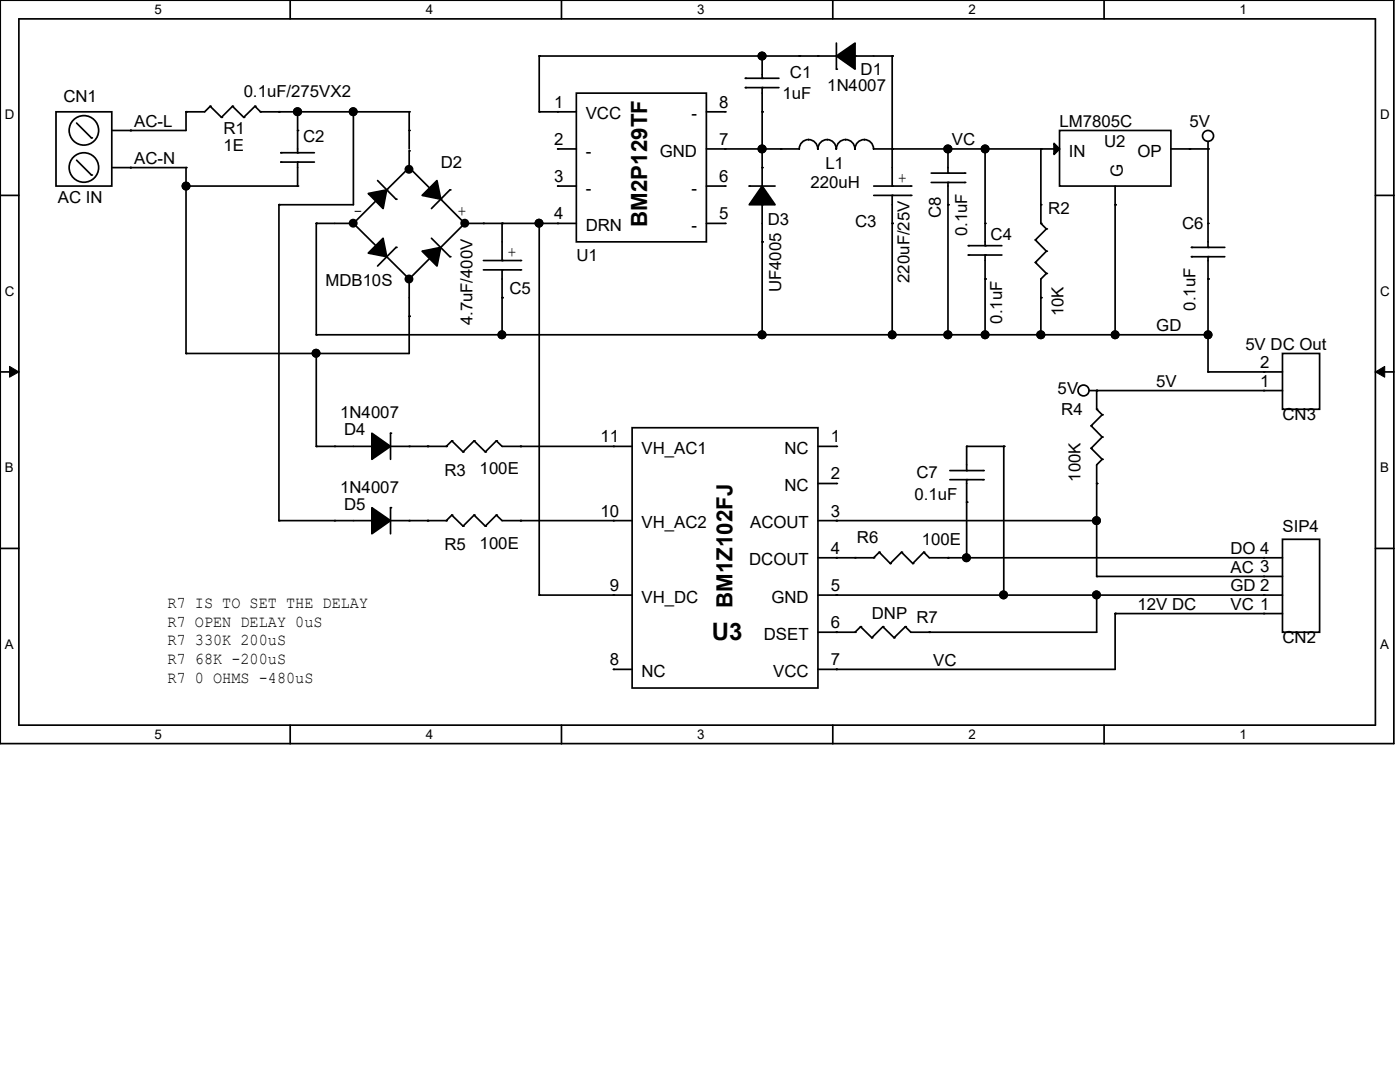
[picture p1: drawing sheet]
<svg xmlns="http://www.w3.org/2000/svg" width="279mm" height="216mm" viewBox="0 0 279 216" stroke-linecap="round" stroke-linejoin="round" font-family="sans-serif">
<path d="M0 0h278.2v148.4h-278.2zM3.8 3.8h270.7v140.9h-270.7z" fill="none" stroke="#000" stroke-width=".34"/>
<g fill="#fff">
<path d="M30.8 .4h1.5v2.9h-1.5z"/>
<path d="M30.8 145.1h1.5v2.9h-1.5z"/>
</g>
<path d="M57.9 0v3.8M57.9 144.7v3.7" fill="none" stroke="#000" stroke-width=".34"/>
<g fill="#fff">
<path d="M85 .4h1.4v2.9h-1.4z"/>
<path d="M85 145.1h1.4v2.9h-1.4z"/>
</g>
<path d="M112.1 0v3.8M112.1 144.7v3.7" fill="none" stroke="#000" stroke-width=".34"/>
<g fill="#fff">
<path d="M139.1 .4h1.4v2.9h-1.4z"/>
<path d="M139.1 145.1h1.4v2.9h-1.4z"/>
</g>
<path d="M166.2 0v3.8M166.2 144.7v3.7" fill="none" stroke="#000" stroke-width=".34"/>
<g fill="#fff">
<path d="M193.3 .4h1.4v2.9h-1.4z"/>
<path d="M193.3 145.1h1.4v2.9h-1.4z"/>
</g>
<path d="M220.3 0v3.8M220.3 144.7v3.7" fill="none" stroke="#000" stroke-width=".34"/>
<g fill="#fff">
<path d="M247.4 .4h1.4v2.9h-1.4z"/>
<path d="M247.4 145.1h1.4v2.9h-1.4z"/>
<path d="M1 21.4h1.9v2.9h-1.9z"/>
<path d="M275.4 21.4h1.9v2.9h-1.9z"/>
<path d="M1 56.6h1.9v2.9h-1.9z"/>
<path d="M275.4 56.6h1.9v2.9h-1.9z"/>
</g>
<path d="M0 39h3.8M274.5 39h3.7" fill="none" stroke="#000" stroke-width=".34"/>
<g fill="#fff">
<path d="M1 91.8h1.7v2.9h-1.7z"/>
<path d="M275.4 91.8h1.8v2.9h-1.8z"/>
</g>
<path d="M0 74.2h3.8M274.5 74.2h3.7" fill="none" stroke="#000" stroke-width=".34"/>
<path d="M1.9 73.1l1.9 1.1-1.9 1.1zM274.5 74.2l1.9-1.1v2.2z" fill="#000" stroke="#000" stroke-width=".2"/>
<g fill="#fff">
<path d="M1 127h1.7v3h-1.7z"/>
<path d="M275.4 127h1.8v3h-1.8z"/>
</g>
<g fill="none" stroke="#000" stroke-width=".34">
<path d="M115 18.6h26v29.7h-26zM148.8 17.5h6.6M148.8 15.6h6.6M152.1 11.2v4.4M152.1 17.5v19.6M166.9 11.2h-59.3v11.1h7.4M166.9 8.6v5.2M170.6 11.2h7.5v25.9M11.2 22.3h11.1v14.8h-11.1zM15.3 24.6l2.9 2.9M15.3 32l2.9 2.9M22.3 26h14.8v-3.7h3.8l1.1-1.1 2.2 2.2 2.2-2.2 2.2 2.2 2.3-2.2 1.1 1.1h29.7v7.4"/>
<path d="M22.3 33.4h14.8v37.1h44.6v-14.8M56 32.3h6.7M56 30.5h6.7M59.4 22.3v8.2M59.4 32.3v4.8h-22.3M70.5 22.3v18.6h-14.8v63h18.5M75.4 39.8l-4.9 4.8 4.9 4.8M75.4 36l3.6 3.8M77.2 37.9l4.5-4.5 4.4 4.5M81.7 30.1v3.7M88 39.8l4.8 4.8M89.8 37.9l-3.7 3.7"/>
<path d="M111.3 29.7h3.7M111.3 37.1h3.7M141 29.7h18.5a1.84 1.84 0 0 1 1.9-1.8 1.84 1.84 0 0 1 1.8 1.8M141 22.3h3.7M141 37.1h3.7M149.5 37.1h5.2M166.9 29.7a1.83 1.83 0 0 0-1.8-1.8 1.84 1.84 0 0 0-1.9 1.8M170.6 29.7a1.84 1.84 0 0 0-1.8-1.8 1.84 1.84 0 0 0-1.9 1.8M174.3 29.7a1.84 1.84 0 0 0-1.8-1.8 1.84 1.84 0 0 0-1.9 1.8M174.4 29.7h37.1M174.4 37.1h7.4M174.4 39h7.4"/>
<path d="M178.1 39v27.8M185.8 34.5h6.7M185.8 36.4h6.7M189.2 29.7v4.8M189.2 36.4v30.4M196.6 29.7v19.3M207.7 29.7v14.9l1.1 1.1-2.2 2.2 2.2 2.2-2.2 2.3 2.2 2.2-1.1 1.1v11.1M211.5 26h22.2v11.1h-22.2zM222.5 37.1v29.7M233.7 29.7h7.4M241.1 28.2v21.2M70.9 44.6h-7.8v22.2h178"/>
<path d="M77.2 51.2l4.5 4.5M79 49.4l-3.6 3.7M86.1 47.5l3.7 3.7M86.1 51.2l-4.4 4.5M92.8 44.6h22.2M92.8 44.6l-4.8 4.8M96.5 52h7.4M96.5 53.8h7.4M100.2 44.6v7.4M100.2 53.8v13M107.6 44.6v74.1h18.6M141 44.6h3.7"/>
<path d="M152.1 40.9v25.9M193.3 50.9h6.6M193.3 49h6.6M196.6 50.9v15.9M237.8 49.4h6.6M237.8 51.2h6.6M241.1 51.2v23h14.8M63.1 70.5v18.6h11.1M217.4 77.9h38.5M218.9 77.9v3.8l1.1 1.1-2.2 2.2 2.2 2.2-2.2 2.3 2.2 2.2-1.1 1.1v22.2h37M255.9 70.5h7.5v11.2h-7.5zM77.9 89.1h11.2l1.1-1.1 2.2 2.2 2.2-2.2 2.3 2.2 2.2-2.2 1.1 1.1h26"/>
<path d="M77.9 86.4v5.3M126.2 85.3h37v52h-37zM163.2 89.1h3.7M163.2 96.5h3.7M189.6 93.9h6.6M189.6 95.7h6.6M192.9 93.9v-4.8h7.4v29.6M192.9 95.7v15.6M0 109.4h3.8M77.9 103.9h11.2l1.1-1.1 2.2 2.2 2.2-2.2 2.3 2.2 2.2-2.2 1.1 1.1h26M77.9 101.3v5.2M163.2 103.9h55.7"/>
<path d="M163.2 118.7h92.7M163.2 111.3h11.2l1.1-1.1 2.2 2.2 2.2-2.2 2.3 2.2 2.2-2.2 1.1 1.1h70.4M218.9 118.7v7.5h-37.1l-1.1-1.1-2.3 2.2-2.2-2.2-2.2 2.2-2.3-2.2-1.1 1.1h-7.4M255.9 107.6h7.5v18.6h-7.5zM274.5 109.4h3.7M122.4 133.6h3.8M255.9 122.4h-33.4v11.2h-59.3"/>
<circle cx="16.7" cy="26" r="2.94"/>
<circle cx="16.7" cy="33.4" r="2.94"/>
<circle cx="241.1" cy="27.1" r="1.09"/>
<circle cx="216.2" cy="77.9" r="1.09"/>
</g>
<g fill="#000">
<circle cx="107.6" cy="11.2" r=".17"/>
<circle cx="148.8" cy="17.5" r=".17"/>
<circle cx="148.8" cy="15.6" r=".17"/>
<circle cx="152.1" cy="17.5" r=".17"/>
<circle cx="152.1" cy="11.2" r=".17"/>
<circle cx="152.1" cy="15.6" r=".17"/>
<circle cx="159.5" cy="11.2" r=".17"/>
<circle cx="163.2" cy="11.2" r=".17"/>
<circle cx="166.9" cy="13.8" r=".17"/>
<circle cx="170.6" cy="11.2" r=".17"/>
<circle cx="178.1" cy="11.2" r=".17"/>
<circle cx="18.2" cy="27.5" r=".17"/>
<circle cx="18.2" cy="34.9" r=".17"/>
<circle cx="26" cy="33.4" r=".17"/>
<circle cx="26" cy="26" r=".17"/>
<circle cx="37.1" cy="37.1" r=".17"/>
<circle cx="37.1" cy="33.4" r=".17"/>
<circle cx="37.1" cy="22.3" r=".17"/>
<circle cx="42" cy="21.2" r=".17"/>
<circle cx="44.2" cy="23.4" r=".17"/>
<circle cx="46.4" cy="21.2" r=".17"/>
<circle cx="48.6" cy="23.4" r=".17"/>
<circle cx="50.9" cy="21.2" r=".17"/>
<circle cx="52" cy="22.3" r=".17"/>
<circle cx="55.7" cy="22.3" r=".17"/>
<circle cx="56" cy="30.5" r=".17"/>
<circle cx="56" cy="32.3" r=".17"/>
<circle cx="59.4" cy="22.3" r=".17"/>
<circle cx="59.4" cy="32.3" r=".17"/>
<circle cx="59.4" cy="26" r=".17"/>
<circle cx="59.4" cy="37.1" r=".17"/>
<circle cx="59.4" cy="30.5" r=".17"/>
<circle cx="70.5" cy="22.3" r=".17"/>
<circle cx="77.2" cy="37.9" r=".17"/>
<circle cx="79" cy="39.8" r=".17"/>
<circle cx="81.7" cy="22.3" r=".17"/>
<circle cx="81.7" cy="33.4" r=".17"/>
<circle cx="81.7" cy="30.1" r=".17"/>
<circle cx="81.7" cy="26" r=".17"/>
<circle cx="88" cy="39.8" r=".17"/>
<circle cx="89.8" cy="37.9" r=".17"/>
<circle cx="107.6" cy="22.3" r=".17"/>
<circle cx="111.3" cy="29.7" r=".17"/>
<circle cx="111.3" cy="22.3" r=".17"/>
<circle cx="111.3" cy="37.1" r=".17"/>
<circle cx="144.7" cy="29.7" r=".17"/>
<circle cx="144.7" cy="22.3" r=".17"/>
<circle cx="144.7" cy="37.1" r=".17"/>
<circle cx="149.5" cy="37.1" r=".17"/>
<circle cx="152.1" cy="29.7" r=".17"/>
<circle cx="152.1" cy="22.3" r=".17"/>
<circle cx="152.1" cy="33.4" r=".17"/>
<circle cx="155.8" cy="29.7" r=".17"/>
<circle cx="178.1" cy="37.1" r=".17"/>
<circle cx="178.1" cy="29.7" r=".17"/>
<circle cx="178.1" cy="39" r=".17"/>
<circle cx="181.8" cy="37.1" r=".17"/>
<circle cx="181.8" cy="39" r=".17"/>
<circle cx="189.2" cy="34.5" r=".17"/>
<circle cx="189.2" cy="36.4" r=".17"/>
<circle cx="189.2" cy="29.7" r=".17"/>
<circle cx="192.5" cy="34.5" r=".17"/>
<circle cx="192.5" cy="36.4" r=".17"/>
<circle cx="196.6" cy="29.7" r=".17"/>
<circle cx="207.7" cy="29.7" r=".17"/>
<circle cx="237.4" cy="29.7" r=".17"/>
<circle cx="241.1" cy="29.7" r=".17"/>
<circle cx="55.7" cy="40.9" r=".17"/>
<circle cx="63.1" cy="44.6" r=".17"/>
<circle cx="70.5" cy="44.6" r=".17"/>
<circle cx="70.9" cy="44.6" r=".17"/>
<circle cx="75.4" cy="49.4" r=".17"/>
<circle cx="79" cy="49.4" r=".17"/>
<circle cx="81.7" cy="55.7" r=".17"/>
<circle cx="86.1" cy="51.2" r=".17"/>
<circle cx="89.8" cy="51.2" r=".17"/>
<circle cx="92.8" cy="44.6" r=".17"/>
<circle cx="96.5" cy="44.6" r=".17"/>
<circle cx="100.2" cy="59.4" r=".17"/>
<circle cx="100.2" cy="44.6" r=".17"/>
<circle cx="100.2" cy="52" r=".17"/>
<circle cx="100.2" cy="53.8" r=".17"/>
<circle cx="103.9" cy="52" r=".17"/>
<circle cx="103.9" cy="53.8" r=".17"/>
<circle cx="107.6" cy="44.6" r=".17"/>
<circle cx="111.3" cy="44.6" r=".17"/>
<circle cx="144.7" cy="44.6" r=".17"/>
<circle cx="152.1" cy="40.9" r=".17"/>
<circle cx="152.1" cy="48.3" r=".17"/>
<circle cx="178.1" cy="44.6" r=".17"/>
<circle cx="189.2" cy="40.9" r=".17"/>
<circle cx="193.3" cy="49" r=".17"/>
<circle cx="193.3" cy="50.9" r=".17"/>
<circle cx="196.6" cy="49" r=".17"/>
<circle cx="196.6" cy="55.7" r=".17"/>
<circle cx="196.6" cy="50.9" r=".17"/>
<circle cx="196.6" cy="44.6" r=".17"/>
<circle cx="206.6" cy="47.9" r=".17"/>
<circle cx="206.6" cy="52.4" r=".17"/>
<circle cx="207.7" cy="59.4" r=".17"/>
<circle cx="207.7" cy="40.9" r=".17"/>
<circle cx="207.7" cy="44.6" r=".17"/>
<circle cx="208.8" cy="50.1" r=".17"/>
<circle cx="208.8" cy="54.6" r=".17"/>
<circle cx="208.8" cy="45.7" r=".17"/>
<circle cx="222.5" cy="40.9" r=".17"/>
<circle cx="237.8" cy="49.4" r=".17"/>
<circle cx="237.8" cy="51.2" r=".17"/>
<circle cx="241.1" cy="49.4" r=".17"/>
<circle cx="241.1" cy="55.7" r=".17"/>
<circle cx="241.1" cy="44.6" r=".17"/>
<circle cx="241.1" cy="51.2" r=".17"/>
<circle cx="37.1" cy="70.5" r=".17"/>
<circle cx="63.1" cy="66.8" r=".17"/>
<circle cx="63.1" cy="70.5" r=".17"/>
<circle cx="81.7" cy="63.1" r=".17"/>
<circle cx="100.2" cy="66.8" r=".17"/>
<circle cx="152.1" cy="66.8" r=".17"/>
<circle cx="178.1" cy="66.8" r=".17"/>
<circle cx="196.6" cy="66.8" r=".17"/>
<circle cx="207.7" cy="66.8" r=".17"/>
<circle cx="218.9" cy="77.9" r=".17"/>
<circle cx="222.5" cy="66.8" r=".17"/>
<circle cx="241.1" cy="66.8" r=".17"/>
<circle cx="241.1" cy="74.2" r=".17"/>
<circle cx="252.2" cy="74.2" r=".17"/>
<circle cx="252.2" cy="77.9" r=".17"/>
<circle cx="63.1" cy="89.1" r=".17"/>
<circle cx="66.8" cy="89.1" r=".17"/>
<circle cx="74.2" cy="89.1" r=".17"/>
<circle cx="77.9" cy="86.4" r=".17"/>
<circle cx="81.7" cy="89.1" r=".17"/>
<circle cx="85.3" cy="89.1" r=".17"/>
<circle cx="89.1" cy="89.1" r=".17"/>
<circle cx="90.2" cy="88" r=".17"/>
<circle cx="92.4" cy="90.2" r=".17"/>
<circle cx="94.6" cy="88" r=".17"/>
<circle cx="96.9" cy="90.2" r=".17"/>
<circle cx="99.1" cy="88" r=".17"/>
<circle cx="103.9" cy="89.1" r=".17"/>
<circle cx="122.4" cy="89.1" r=".17"/>
<circle cx="166.9" cy="89.1" r=".17"/>
<circle cx="166.9" cy="96.5" r=".17"/>
<circle cx="192.9" cy="95.7" r=".17"/>
<circle cx="192.9" cy="93.9" r=".17"/>
<circle cx="192.9" cy="89.1" r=".17"/>
<circle cx="196.2" cy="93.9" r=".17"/>
<circle cx="196.2" cy="95.7" r=".17"/>
<circle cx="200.3" cy="89.1" r=".17"/>
<circle cx="217.8" cy="89.5" r=".17"/>
<circle cx="217.8" cy="85" r=".17"/>
<circle cx="218.9" cy="96.5" r=".17"/>
<circle cx="218.9" cy="81.7" r=".17"/>
<circle cx="220" cy="91.7" r=".17"/>
<circle cx="220" cy="87.2" r=".17"/>
<circle cx="220" cy="82.8" r=".17"/>
<circle cx="55.7" cy="103.9" r=".17"/>
<circle cx="66.8" cy="103.9" r=".17"/>
<circle cx="74.2" cy="103.9" r=".17"/>
<circle cx="77.9" cy="101.3" r=".17"/>
<circle cx="81.7" cy="103.9" r=".17"/>
<circle cx="85.3" cy="103.9" r=".17"/>
<circle cx="89.1" cy="103.9" r=".17"/>
<circle cx="90.2" cy="102.8" r=".17"/>
<circle cx="92.4" cy="105" r=".17"/>
<circle cx="94.6" cy="102.8" r=".17"/>
<circle cx="96.9" cy="105" r=".17"/>
<circle cx="99.1" cy="102.8" r=".17"/>
<circle cx="103.9" cy="103.9" r=".17"/>
<circle cx="107.6" cy="118.7" r=".17"/>
<circle cx="122.4" cy="118.7" r=".17"/>
<circle cx="122.4" cy="103.9" r=".17"/>
<circle cx="166.9" cy="111.3" r=".17"/>
<circle cx="166.9" cy="103.9" r=".17"/>
<circle cx="166.9" cy="118.7" r=".17"/>
<circle cx="170.6" cy="111.3" r=".17"/>
<circle cx="174.4" cy="111.3" r=".17"/>
<circle cx="175.5" cy="110.2" r=".17"/>
<circle cx="177.7" cy="112.4" r=".17"/>
<circle cx="179.9" cy="110.2" r=".17"/>
<circle cx="182.2" cy="112.4" r=".17"/>
<circle cx="184.4" cy="110.2" r=".17"/>
<circle cx="189.2" cy="111.3" r=".17"/>
<circle cx="192.9" cy="100.2" r=".17"/>
<circle cx="192.9" cy="111.3" r=".17"/>
<circle cx="200.3" cy="118.7" r=".17"/>
<circle cx="218.9" cy="103.9" r=".17"/>
<circle cx="218.9" cy="118.7" r=".17"/>
<circle cx="218.9" cy="115" r=".17"/>
<circle cx="252.2" cy="118.7" r=".17"/>
<circle cx="252.2" cy="111.3" r=".17"/>
<circle cx="252.2" cy="115" r=".17"/>
<circle cx="122.4" cy="133.6" r=".17"/>
<circle cx="166.9" cy="126.2" r=".17"/>
<circle cx="166.9" cy="133.6" r=".17"/>
<circle cx="170.6" cy="126.2" r=".17"/>
<circle cx="171.7" cy="125.1" r=".17"/>
<circle cx="174" cy="127.3" r=".17"/>
<circle cx="176.2" cy="125.1" r=".17"/>
<circle cx="178.4" cy="127.3" r=".17"/>
<circle cx="180.7" cy="125.1" r=".17"/>
<circle cx="185.5" cy="126.2" r=".17"/>
<circle cx="222.5" cy="122.4" r=".17"/>
<circle cx="252.2" cy="122.4" r=".17"/>
</g>
<g fill="#000" stroke="#000" stroke-width=".34">
<path d="M210.4 28.6l1.1 1.1-1.1 1.1z"/>
<path d="M166.9 11.2l3.7-2.6v5.2z" fill-rule="evenodd"/>
<path d="M73.5 38.6l3.7-.7-.7 3.7z" fill-rule="evenodd"/>
<path d="M84.2 39l3-3 .8 3.8z" fill-rule="evenodd"/>
<path d="M152.1 37.1l2.6 3.8h-5.2z" fill-rule="evenodd"/>
<path d="M76.5 47.5l.7 3.7-3.7-.7z" fill-rule="evenodd"/>
<path d="M84.2 50.1l3.8-.7-.8 3.7z" fill-rule="evenodd"/>
<path d="M74.2 86.4l3.7 2.7-3.7 2.6z" fill-rule="evenodd"/>
<path d="M74.2 101.3l3.7 2.6-3.7 2.6z" fill-rule="evenodd"/>
<circle cx="152.1" cy="11.2" r=".73"/>
<circle cx="37.1" cy="37.1" r=".72"/>
<circle cx="59.4" cy="22.3" r=".73"/>
<circle cx="70.5" cy="22.3" r=".72"/>
<circle cx="81.6" cy="33.8" r=".72"/>
<circle cx="152.1" cy="29.7" r=".73"/>
<circle cx="189.2" cy="29.7" r=".73"/>
<circle cx="196.6" cy="29.7" r=".72"/>
<circle cx="70.5" cy="44.5" r=".72"/>
<circle cx="81.6" cy="55.7" r=".72"/>
<circle cx="92.8" cy="44.5" r=".72"/>
<circle cx="107.6" cy="44.5" r=".72"/>
<circle cx="63.1" cy="70.5" r=".72"/>
<circle cx="100.2" cy="66.8" r=".72"/>
<circle cx="152.1" cy="66.8" r=".73"/>
<circle cx="178.1" cy="66.8" r=".72"/>
<circle cx="189.2" cy="66.8" r=".73"/>
<circle cx="196.6" cy="66.8" r=".72"/>
<circle cx="207.7" cy="66.8" r=".73"/>
<circle cx="222.5" cy="66.8" r=".72"/>
<circle cx="241.1" cy="66.8" r=".72"/>
<circle cx="192.9" cy="111.3" r=".72"/>
<circle cx="200.3" cy="118.7" r=".72"/>
<circle cx="218.8" cy="103.9" r=".72"/>
<circle cx="218.8" cy="118.7" r=".72"/>
</g>
<text font-size="4.8" x="142.1" y="127.6">U3</text>
<g font-size="4.4">
<text x="129.2" y="45.3" transform="rotate(-90 129.2 45.3)">BM2P129TF</text>
<text x="146.2" y="121.3" transform="rotate(-90 146.2 121.3)">BM1Z102FJ</text>
</g>
<g font-size="3.3">
<text x="157.7" y="15.6">C1</text>
<text x="171.7" y="14.9">D1</text>
<text x="12.7" y="20.4">CN1</text>
<text x="48.6" y="19.3">0.1uF/275VX2</text>
<text x="110.6" y="21.5">1</text>
<text x="116.9" y="23.8">VCC</text>
<text x="138" y="23.8">-</text>
<text x="143.6" y="21.5">8</text>
<text x="156.2" y="19.7">1uF</text>
<text x="165.1" y="18.2">1N4007</text>
<text x="26.8" y="25.3">AC-L</text>
<text x="44.6" y="26.8">R1</text>
<text x="60.5" y="28.2">C2</text>
<text x="110.6" y="28.9">2</text>
<text x="143.6" y="28.9">7</text>
<text x="190" y="29">VC</text>
<text x="211.5" y="25.3">LM7805C</text>
<text x="220.3" y="29.3">U2</text>
<text x="237.4" y="25.3">5V</text>
<text x="26.8" y="32.7">AC-N</text>
<text x="44.6" y="30.1">1E</text>
<text x="88" y="33.4">D2</text>
<text x="116.9" y="31.2">-</text>
<text x="131.7" y="31.2">GND</text>
<text x="164.7" y="33.8">L1</text>
<text x="213.3" y="31.2">IN</text>
<text x="224.1" y="35.3" transform="rotate(-90 224.1 35.3)">G</text>
<text x="227" y="31.2">OP</text>
<text x="11.6" y="40.5">AC IN</text>
<text x="110.6" y="36.3">3</text>
<text x="116.9" y="38.7">-</text>
<text x="138" y="38.7">-</text>
<text x="143.6" y="36.3">6</text>
<text x="161.8" y="37.5">220uH</text>
<text x="179.2" y="36.4">+</text>
<text x="70.5" y="43.1">-</text>
<text x="91.3" y="43.1">+</text>
<text x="110.6" y="43.8">4</text>
<text x="116.9" y="46.1">DRN</text>
<text x="138" y="46.1">-</text>
<text x="143.6" y="43.8">5</text>
<text x="153.2" y="44.9">D3</text>
<text x="170.6" y="45.3">C3</text>
<text x="187.8" y="43.4" transform="rotate(-90 187.8 43.4)">C8</text>
<text x="193" y="47.2" transform="rotate(-90 193 47.2)">0.1uF</text>
<text x="197.7" y="47.9">C4</text>
<text x="209.2" y="42.7">R2</text>
<text x="235.9" y="45.7">C6</text>
<text x="101.3" y="51.3">+</text>
<text x="115" y="52">U1</text>
<text x="64.9" y="57.1">MDB10S</text>
<text x="101.7" y="58.6">C5</text>
<text x="155.9" y="58.3" transform="rotate(-90 155.9 58.3)">UF4005</text>
<text x="181.5" y="56.4" transform="rotate(-90 181.5 56.4)">220uF/25V</text>
<text x="94.3" y="64.9" transform="rotate(-90 94.3 64.9)">4.7uF/400V</text>
<text x="200" y="64.6" transform="rotate(-90 200 64.6)">0.1uF</text>
<text x="212.3" y="63.1" transform="rotate(-90 212.3 63.1)">10K</text>
<text x="238.6" y="62" transform="rotate(-90 238.6 62)">0.1uF</text>
<text x="230.8" y="66">GD</text>
<text x="248.5" y="69.8">5V DC Out</text>
<text x="230.8" y="77.2">5V</text>
<text x="251.5" y="77.1">1</text>
<text x="251.5" y="73.4">2</text>
<text x="67.9" y="83.5">1N4007</text>
<text x="211.1" y="78.7">5V</text>
<text x="211.8" y="82.8">R4</text>
<text x="255.9" y="83.9">CN3</text>
<text x="68.7" y="86.8">D4</text>
<text x="119.8" y="88.3">11</text>
<text x="165.8" y="88.3">1</text>
<text x="88.7" y="95">R3</text>
<text x="95.7" y="94.6">100E</text>
<text x="128" y="90.6">VH_AC1</text>
<text x="156.5" y="90.6">NC</text>
<text x="165.8" y="95.7">2</text>
<text x="182.9" y="95.4">C7</text>
<text x="67.9" y="98.3">1N4007</text>
<text x="68.7" y="101.7">D5</text>
<text x="156.5" y="98">NC</text>
<text x="182.5" y="99.8">0.1uF</text>
<text x="215.6" y="96.1" transform="rotate(-90 215.6 96.1)">100K</text>
<text x="119.8" y="103.1">10</text>
<text x="128" y="105.4">VH_AC2</text>
<text x="149.7" y="105.4">ACOUT</text>
<text x="165.8" y="103.1">3</text>
<text x="255.9" y="106.1">SIP4</text>
<text x="88.7" y="109.8">R5</text>
<text x="95.7" y="109.5">100E</text>
<text x="149.5" y="112.8">DCOUT</text>
<text x="165.8" y="110.5">4</text>
<text x="171" y="108.3">R6</text>
<text x="184" y="108.7">100E</text>
<text x="245.6" y="110.5">DO 4</text>
<text x="121.7" y="117.9">9</text>
<text x="165.8" y="117.9">5</text>
<text x="245.6" y="114.3">AC 3</text>
<text x="245.6" y="118">GD 2</text>
<text x="33.4" y="121.4">R7 IS TO SET THE DELAY</text>
<text x="33.4" y="125.1">R7 OPEN DELAY 0uS</text>
<text x="128" y="120.3">VH_DC</text>
<text x="154" y="120.3">GND</text>
<text x="165.8" y="125.3">6</text>
<text x="174" y="123.5">DNP R7</text>
<text x="227" y="121.7">12V DC</text>
<text x="245.6" y="121.7">VC 1</text>
<text x="33.4" y="128.8">R7 330K 200uS</text>
<text x="152.4" y="127.7">DSET</text>
<text x="255.9" y="128.4">CN2</text>
<text x="33.4" y="132.5">R7 68K -200uS</text>
<text x="33.4" y="136.2">R7 0 OHMS -480uS</text>
<text x="121.7" y="132.8">8</text>
<text x="128" y="135.1">NC</text>
<text x="154.3" y="135.1">VCC</text>
<text x="165.8" y="132.8">7</text>
<text x="186.2" y="132.8">VC</text>
</g>
<g font-size="2.7">
<text x="30.8" y="2.8">5</text>
<text x="85" y="2.8">4</text>
<text x="139.1" y="2.8">3</text>
<text x="193.3" y="2.8">2</text>
<text x="247.4" y="2.8">1</text>
<text x="1" y="23.7">D</text>
<text x="275.4" y="23.7">D</text>
<text x="1" y="59">C</text>
<text x="275.4" y="59">C</text>
<text x="1" y="94.2">B</text>
<text x="275.4" y="94.2">B</text>
<text x="1" y="129.4">A</text>
<text x="275.4" y="129.4">A</text>
<text x="30.8" y="147.4">5</text>
<text x="85" y="147.4">4</text>
<text x="139.1" y="147.4">3</text>
<text x="193.3" y="147.4">2</text>
<text x="247.4" y="147.4">1</text>
</g>
</svg>
